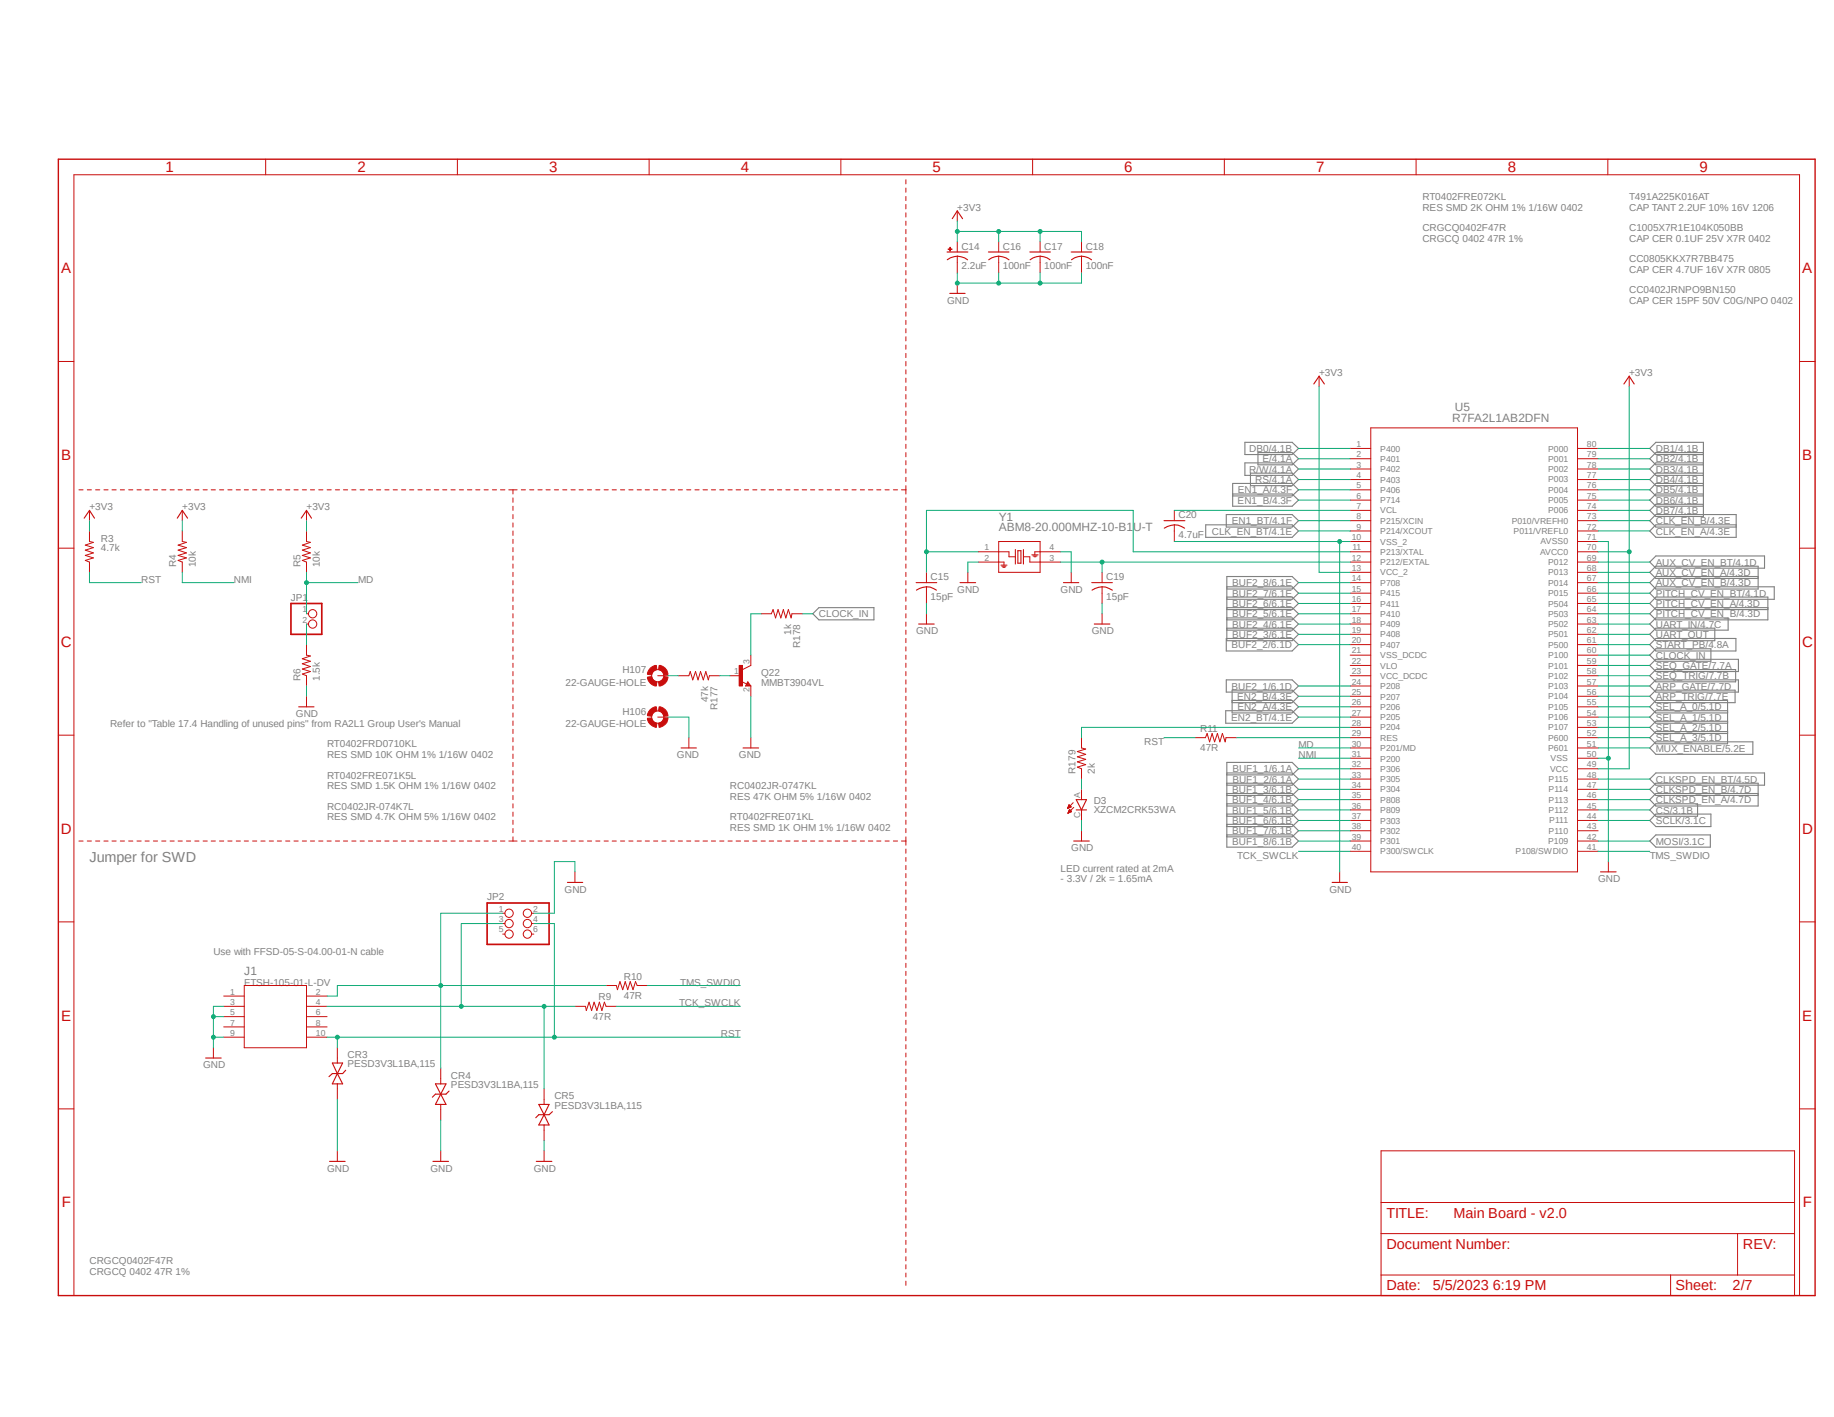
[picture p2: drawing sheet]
<svg xmlns="http://www.w3.org/2000/svg" width="279mm" height="216mm" viewBox="0 0 279 216" stroke-linecap="round" stroke-linejoin="round" font-family="sans-serif">
<path d="M8.6 24l268.2 173.8M276.8 24l-268.2 173.8" fill="none" stroke="#fff" stroke-width=".15"/>
<g fill="none" stroke="#808080" stroke-width=".17">
<path d="M183.7 80h13.1l1 .9-1 1h-13.1zM186.8 78.4h10l1 .9-1 1h-10zM187.8 75.3h9l1 .9-1 .9h-9v-3.4h9l1 .9-1 1h-9M189.7 70.5h7.1l1 1-1 .9h-7.1zM189.7 67.4h7.1l1 .9-1 1h-7.1zM190.5 72.1h6.3l1 1-1 .9h-6.3zM191.6 69h5.2l1 .9-1 .9h-5.2zM259.5 69.3h-7.2l-1-1 1-.9h7.2v11.3h-7.2l-1-.9 1-1h7.2M259.5 75.3h-7.2l-1 .9 1 .9h7.2M259.5 73.7h-7.2l-1 .9 1 1h7.2M259.5 70.5h-7.2l-1 1 1 .9h7.2M259.5 72.1h-7.2l-1 1 1 .9h7.2"/>
<path d="M259.5 69h-7.2l-1 .9 1 .9h7.2M264.5 80h-12.2l-1 .9 1 1h12.2v-3.5h-12.2l-1 .9 1 1h12.2M123.8 93.5l1-.9h8.3v1.8h-8.3zM186.8 97.3h10l1 .9-1 1h-10zM186.9 89.7h9.9l1-.9-1-1h-9.9v9.8h9.9l1-1-1-.9h-9.9M186.9 94.1h9.9l1 1-1 .9h-9.9M186.9 92.6h9.9l1 .9-1 .9h-9.9M186.9 89.4h9.9l1 1-1 .9h-9.9M186.9 91h9.9l1 .9-1 1h-9.9M251.3 95.1l1-1h11v1.9h-11zM251.3 96.6l1-.9h8.9v1.9h-8.9zM251.3 98.2l1-.9h12.2v1.9h-12.2z"/>
<path d="M251.3 85.6l1-.9h16.5v1.9h-16.5zM252.3 98.8h8.3v2h-8.3l-1-1zM252.3 89.4h18v1.9h-18l-1-.9zM267.8 87.8h-15.5l-1 1 1 .9h15.5v-3.4h-15.5l-1 .9 1 .9h15.5M269.3 92.6h-17l-1 .9 1 .9h17v-3.4h-17l-1 .9 1 1h17M186.7 108.3h10.1l1 1-1 .9h-10.1zM186.8 103.6h10l1 .9-1 1h-10zM186.9 117.8h9.9l1 .9-1 .9h-9.9M186.9 118.1h9.9l1-1-1-.9h-9.9v12.9h9.9l1-1-1-.9h-9.9M186.9 119.3h9.9l1 1-1 .9h-9.9M187.7 106.7h9.1l1 1-1 .9h-9.1v-3.4h9.1l1 .9-1 1h-9.1M251.3 118.7l1-.9h16.5v1.8h-16.5z"/>
<path d="M251.3 104.5l1-.9h12.5v1.9h-12.5zM251.3 106.1l1-.9h12v1.9h-12zM251.3 101.4l1-.9h12.5v1.8h-12.5zM251.3 103l1-1h12.1v1.9h-12.1zM251.3 114l1-1h14.7v1.9h-14.7zM263.2 108.6h-10.9l-1-.9 1-1h10.9v6.6h-10.9l-1-.9 1-.9h10.9M263.2 109.9h-10.9l-1 .9 1 1h10.9M263.2 108.3h-10.9l-1 1 1 .9h10.9M186.9 120.9h9.9l1 .9-1 1h-9.9M186.9 122.5h9.9l1 .9-1 1h-9.9M186.9 124h9.9l1 1-1 .9h-9.9M186.9 125.6h9.9l1 1-1 .9h-9.9"/>
<path d="M251.3 123.4l1-.9h6.3v1.9h-6.3zM251.3 128.1l1-.9h8.3v1.9h-8.3zM252.3 124h8.3v1.9h-8.3l-1-.9zM267.8 120.9h-15.5l-1 .9 1 1h15.5v-3.5h-15.5l-1 1 1 .9h15.5"/>
</g>
<g fill="none" stroke="#c90d0c" stroke-width=".15">
<path d="M138 27.4v.6M138 28.7v.6M138 29.9v.7M138 31.2v.6M138 32.4v.7M138 33.7v.6M138 35v.6M138 36.2v.6M138 37.5v.6M138 38.7v.7M145.8 39v1M152.1 36.8v1.6"/>
<path d="M152.1 39v2.6M158.5 36.8v1.6M158.5 39v2.6M164.8 36.8v1.6M164.8 39v2.6M138 40v.6M138 41.2v.7M138 42.5v.6M138 43.8v.6M138 45v.7M138 46.3v.6M138 47.5v.7"/>
<path d="M138 48.8v.6M138 50.1v.6M138 51.3v.6M138 52.6v.6M138 53.8v.7M138 55.1v.7M138 56.3v.7M138 57.6v.7M138 58.9v.6M145.8 43.1v1.6M12 74.6h.7M13.3 74.6h.6"/>
<path d="M14.6 74.6h.6M15.8 74.6h.7M17.1 74.6h.6M18.3 74.6h.7M19.6 74.6h.6M20.9 74.6h.6M22.1 74.6h.6M23.4 74.6h.6M24.6 74.6h.7M25.9 74.6h.6M27.1 74.6h.7M28.4 74.6h.6"/>
<path d="M29.7 74.6h.6M30.9 74.6h.7M32.2 74.6h.6M33.4 74.6h.7M34.7 74.6h.6M36 74.6h.6M37.2 74.6h.6M38.5 74.6h.6M39.8 74.6h.6M41 74.6h.7M42.2 74.6h.7M43.5 74.6h.7"/>
<path d="M44.8 74.6h.6M46.1 74.6h.6M47.3 74.6h.6M48.6 74.6h.6M49.8 74.6h.7M51.1 74.6h.6M52.3 74.6h.7M53.6 74.6h.6M54.9 74.6h.6M56.1 74.6h.7M57.4 74.6h.6M58.6 74.6h.7"/>
<path d="M59.9 74.6h.6M61.2 74.6h.6M62.4 74.6h.6M63.7 74.6h.6M64.9 74.6h.7M66.2 74.6h.6M67.4 74.6h.7M68.7 74.6h.6M70 74.6h.6M71.2 74.6h.7M72.5 74.6h.6M73.7 74.6h.7"/>
<path d="M75 74.6h.6M76.2 74.6h.7M77.5 74.6h1.3M78.1 74.6v.7M78.1 75.9v.6M78.1 77.1v.7M78.1 78.4v.6M78.1 79.7v.6M79.4 74.6h.7M80.7 74.6h.6M82 74.6h.6M83.2 74.6h.6"/>
<path d="M84.5 74.6h.6M85.7 74.6h.7M87 74.6h.6M88.2 74.6h.7M89.5 74.6h.6M90.8 74.6h.6M92 74.6h.7M93.3 74.6h.6M94.5 74.6h.7M95.8 74.6h.6M97.1 74.6h.6M98.3 74.6h.6"/>
<path d="M99.6 74.6h.6M100.8 74.6h.7M102.1 74.6h.6M103.3 74.6h.7M104.6 74.6h.6M105.9 74.6h.6M107.1 74.6h.7M108.4 74.6h.6M109.6 74.6h.7M110.9 74.6h.6M112.1 74.6h.7M113.4 74.6h.6"/>
<path d="M114.7 74.6h.6M116 74.6h.6M117.2 74.6h.7M118.4 74.6h.7M119.7 74.6h.7M121 74.6h.6M122.2 74.6h.7M123.5 74.6h.6M124.8 74.6h.6M126 74.6h.7M127.3 74.6h.6M128.5 74.6h.7"/>
<path d="M129.8 74.6h.6M131.1 74.6h.6M132.3 74.6h.7M133.6 74.6h.6M134.8 74.6h.7M136.1 74.6h.6M137.3 74.6h.7M138 60.1v.7M138 61.4v.6M138 62.7v.6M138 63.9v.7M138 65.2v.6"/>
<path d="M138 66.4v.7M138 67.7v.6M138 69v.6M138 70.2v.6M138 71.5v.6M138 72.7v.7M138 74v1.3M138 75.9v.6M138 77.1v.7M138 78.4v.6M138 79.7v.6M178.9 77.8v1.5"/>
<path d="M178.9 80v2.5M13.6 80.9v1.6l.6 .1-1.2 .5 1.2 .3-1.2 .4 1.2 .4-1.2 .4 1.2 .4-1.2 .4 .6 .2v1.6M27.8 80.9v1.6l.6 .1-1.3 .5 1.3 .3-1.3 .4 1.3 .4-1.3 .4 1.3 .4-1.3 .4 .7 .2v1.6M78.1 80.9v.7M78.1 82.2v.6M78.1 83.4v.7M78.1 84.7v.6M78.1 85.9v.7M78.1 87.2v.6M78.1 88.5v.6M78.1 89.7v.7M78.1 91v.6"/>
<path d="M78.1 92.2v.7M78.1 93.5v.6M78.1 94.8v.6M78.1 96v.6M78.1 97.3v.6M78.1 98.6v.6M78.1 99.8v.7M138 80.9v.7M138 82.2v.6M138 83.4v.7M138 84.7v.6M138 85.9v.7"/>
<path d="M138 87.2v.6M138 88.5v.6M138 89.7v.7M138 91v.6M138 92.2v.7M138 93.5v.6M138 94.8v.6M138 96v.6M138 97.3v.6M138 98.6v.6M138 99.8v.7M141.1 87.2v1.6"/>
<path d="M141.1 89.4v2.5M141.1 93.5v1.6M147.4 87.2v1.6M149 84.1h4.7v.7h1M149 85.6h4v.5M152.1 82.5h6.4v4.7h-6.4zM152.5 86.1h.9M152.6 86.3h.6M152.8 86.4h.3M155.9 84.8h1v.8h4.7M157.2 84.5h1M157.4 84.7h.6"/>
<path d="M157.5 84.8h.3M161.6 84.1h-4v.4M163.2 87.2v1.6M167.9 87.2v1.6M167.9 89.4v2.5M167.9 93.5v1.6M78.1 101v.7M78.1 102.3v.7M78.1 103.6v.6M78.1 104.8v.7M78.1 106.1v.6M78.1 107.4v.6"/>
<path d="M78.1 108.6v.7M78.1 109.9v.6M78.1 111.1v.7M78.1 112.4v.6M78.1 113.7v.6M78.1 114.9v.7M78.1 116.2v.6M78.1 117.4v.7M78.1 118.7v.6M78.1 119.9v.7M138 101v.7M138 102.3v.7"/>
<path d="M138 103.6v.6M138 104.8v.7M138 106.1v.6M138 107.4v.6M138 108.6v.7M138 109.9v.6M138 111.1v.7M138 112.4v.6M138 113.7v.6M138 114.9v.7M138 116.2v.6M138 117.4v.7"/>
<path d="M138 118.7v.6M138 119.9v.7M12 128.1h.7M13.3 128.1h.6M14.6 128.1h.6M15.8 128.1h.7M17.1 128.1h.6M18.3 128.1h.7M19.6 128.1h.6M20.9 128.1h.6M22.1 128.1h.6M23.4 128.1h.6"/>
<path d="M24.6 128.1h.7M25.9 128.1h.6M27.1 128.1h.7M28.4 128.1h.6M29.7 128.1h.6M30.9 128.1h.7M32.2 128.1h.6M33.4 128.1h.7M34.7 128.1h.6M36 128.1h.6M37.2 128.1h.6M38.5 128.1h.6"/>
<path d="M39.8 128.1h.6M41 128.1h.7M42.2 128.1h.7M43.5 128.1h.7M44.8 128.1h.6M46.1 128.1h.6M47.3 128.1h.6M48.6 128.1h.6M49.8 128.1h.7M51.1 128.1h.6M52.3 128.1h.7M53.6 128.1h.6"/>
<path d="M54.9 128.1h.6M56.1 128.1h.7M57.4 128.1h.6M58.6 128.1h.7M59.9 128.1h.6M61.2 128.1h.6M62.4 128.1h.6M63.7 128.1h.6M64.9 128.1h.7M66.2 128.1h.6M67.4 128.1h.7M68.7 128.1h.6"/>
<path d="M70 128.1h.6M71.2 128.1h.7M72.5 128.1h.6M73.7 128.1h.7M75 128.1h.6M76.2 128.1h.7M77.5 128.1h1.3M78.1 121.2v.6M78.1 122.5v.6M78.1 123.7v.7M78.1 125v.6M78.1 126.2v.7"/>
<path d="M78.1 127.5v.6M79.4 128.1h.7M80.7 128.1h.6M82 128.1h.6M83.2 128.1h.6M84.5 128.1h.6M85.7 128.1h.7M87 128.1h.6M88.2 128.1h.7M89.5 128.1h.6M90.8 128.1h.6M92 128.1h.7"/>
<path d="M93.3 128.1h.6M94.5 128.1h.7M95.8 128.1h.6M97.1 128.1h.6M98.3 128.1h.6M99.6 128.1h.6M100.8 128.1h.7M102.1 128.1h.6M103.3 128.1h.7M104.6 128.1h.6M105.9 128.1h.6M107.1 128.1h.7"/>
<path d="M108.4 128.1h.6M109.6 128.1h.7M110.9 128.1h.6M112.1 128.1h.7M113.4 128.1h.6M114.7 128.1h.6M116 128.1h.6M117.2 128.1h.7M118.4 128.1h.7M119.7 128.1h.7M121 128.1h.6M122.2 128.1h.7"/>
<path d="M123.5 128.1h.6M124.8 128.1h.6M126 128.1h.7M127.3 128.1h.6M128.5 128.1h.7M129.8 128.1h.6M131.1 128.1h.6M132.3 128.1h.7M133.6 128.1h.6M134.8 128.1h.7M136.1 128.1h.6M137.3 128.1h.7"/>
<path d="M138 121.2v.6M138 122.5v.6M138 123.7v.7M138 125v.6M138 126.2v.7M138 127.5v1.3M138 129.4v.6M138 130.6v.6M138 131.9v.6M138 133.1v.6M138 134.4v.6M138 135.6v.6"/>
<path d="M138 136.8v.7M138 138.1v.6M138 139.3v.7M204.1 132.8v1.7M245 131.3v1.5M32.5 159.6v1.6M34.1 151.8h3.1M34.1 153.3h3.1M34.1 154.9h3.1M34.1 156.5h3.1M34.1 158h3.1M37.2 150.2h9.5v9.4h-9.5z"/>
<path d="M46.7 151.8h3.1M46.7 153.3h3.1M46.7 154.9h3.1M46.7 156.5h3.1M46.7 158h3.1M51.4 159.6v2.4M87.6 153.3h1.6l.1 .7 .4-1.3 .4 1.3 .4-1.3 .4 1.3 .4-1.3 .4 1.3 .4-1.3 .2 .6h1.6M92.3 150.2h1.6l.2 .6 .3-1.2 .5 1.2 .3-1.2 .4 1.2 .4-1.2 .4 1.2 .4-1.2 .3 .6h1.5M138 140.5v.7M138 141.8v.6M138 143v.7M138 144.3v.6"/>
<path d="M138 145.5v.6M138 146.8v.6M138 148v.6M138 149.3v.6M138 150.5v.6M138 151.7v.7M138 153v.6M138 154.2v.7M138 155.4v.7M138 156.7v.6M138 157.9v.7M138 159.2v.6"/>
<path d="M51.4 165.1v2.4M51.4 175.3v1.7M67.1 162.8v2.3M67.1 168.3v2.3M67.1 175.3v1.7M82.9 165.9v2.4M82.9 171.4v2.4M82.9 175.3v1.7M138 160.4v.6M138 161.7v.6M138 162.9v.6M138 164.2v.6"/>
<path d="M138 165.4v.6M138 166.6v.7M138 167.9v.6M138 169.1v.7M138 170.3v.7M138 171.6v.6M138 172.8v.7M138 174.1v.6M138 175.3v.6M138 176.6v.6M138 177.8v.6M138 179.1v.6"/>
<path d="M138 180.3v.6M138 181.5v.7M138 182.8v.6M138 184v.7M138 185.3v.6M138 186.5v.6M138 187.7v.7M138 189v.6M138 190.2v.6M138 191.5v.6M138 192.7v.6M138 194v.6"/>
<path d="M138 195.2v.6"/>
</g>
<g fill="none" stroke="#c90d0c" stroke-width=".17">
<path d="M144.3 38.4h3.1M144.3 39.6a2.44 2.44 0 0 1 3.1 0M150.6 38.4h3.1M150.6 39.6a2.44 2.44 0 0 1 3.1 0M156.9 38.4h3.1M156.9 39.6a2.39 2.39 0 0 1 3.1 0M163.2 38.4h3.1M163.2 39.6a2.39 2.39 0 0 1 3.1 0M144.7 44.7h2.3M177.3 79.3h3.2M139.6 88.8h3.1M139.6 89.9a2.54 2.54 0 0 1 3.1 0"/>
<path d="M140 95.1h2.3M146.3 88.8h2.3M154.7 83.7v2.2M155.1 83.9h.4v1.9h-.4zM155.9 83.7v2.2M162 88.8h2.3M166.3 88.8h3.2M166.4 89.9a2.6 2.6 0 0 1 3.1 0M166.7 95.1h2.4M177.4 80.5a2.6 2.6 0 0 1 3.1 0M202.9 134.5h2.4M243.8 132.8h2.4"/>
<path d="M31.3 161.2h2.4M50.2 177h2.4M50.6 162h1.6l-.8 1.6zM51.4 163.6l.8 1.5h-1.6zM52.7 163.1l-.5 .5h-1.6l-.5 .4M66 177h2.3M66.3 165.1l1.6 3.2h-1.6l1.6-3.2zM68.4 166.2l-.5 .5h-1.6l-.4 .5M81.7 177h2.4M82.1 168.3h1.6l-.8 1.5zM82.9 169.8l.8 1.6h-1.6zM84.2 169.4l-.5 .4h-1.6l-.5 .5"/>
</g>
<path d="M144.4 37.9h.6v.1h-.6z" fill-rule="evenodd" fill="#c90d0c"/>
<path d="M144.4 37.9h.6v.1h-.6z" fill="none" stroke="#c90d0c" stroke-width=".15"/>
<path d="M144.7 37.7h.1v.6h-.1z" fill-rule="evenodd" fill="#c90d0c"/>
<g fill="none" stroke="#c90d0c" stroke-width=".15">
<path d="M40.5 24.3v2.3M69.7 24.3v2.3M98.9 24.3v2.3M128.1 24.3v2.3M144.7 37.7h.1v.6h-.1zM145.8 32.1v1.6M145.8 36.8v1.6M157.3 24.3v2.3M186.5 24.3v2.3M215.7 24.3v2.3M244.9 24.3v2.3M8.9 55.1h2.4"/>
<path d="M145.8 40v1.6M201 57.3v1.6M248.2 57.3v1.6M274.2 55.1h2.3M13.6 77.8v1.5M27.8 77.8v1.5M46.7 77.8v1.5M205.7 68.3h3.1M205.7 69.9h3.1M205.7 71.5h3.1M205.7 73.1h3.1M205.7 74.6h3.1"/>
<path d="M205.7 76.2h3.1M205.7 77.8h3.1M205.7 79.3h3.1M208.8 65.2h31.5v67.6h-31.5zM240.3 68.3h3.2M240.3 69.9h3.2M240.3 71.5h3.2M240.3 73.1h3.2M240.3 74.6h3.2M240.3 76.2h3.2M240.3 77.8h3.2M240.3 79.3h3.2"/>
<path d="M8.9 83.5h2.4M46.7 98.2v1.6l.6 .1-1.2 .5 1.2 .4-1.2 .3 1.2 .5-1.2 .3 1.2 .4-1.2 .4 .6 .3v1.5M46.7 80.9v1.6l.6 .1-1.2 .5 1.2 .3-1.2 .4 1.2 .4-1.2 .4 1.2 .4-1.2 .4 .6 .2v1.6M46.7 93.5h.3M46.7 95.1h.3M205.7 93.5h3.1M205.7 95.1h3.1M205.7 80.9h3.1M205.7 82.5h3.1M205.7 84.1h3.1M205.7 85.6h3.1M205.7 87.2h3.1"/>
<path d="M205.7 88.8h3.1M205.7 90.4h3.1M205.7 91.9h3.1M205.7 96.6h3.1M205.7 98.2h3.1M205.7 99.8h3.1M240.3 93.5h3.2M240.3 95.1h3.2M240.3 80.9h3.2M240.3 82.5h3.2M240.3 84.1h3.2M240.3 85.6h3.2"/>
<path d="M240.3 87.2h3.2M240.3 88.8h3.2M240.3 90.4h3.2M240.3 91.9h3.2M240.3 96.6h3.2M240.3 98.2h3.2M240.3 99.8h3.2M274.2 83.5h2.3M8.9 112h2.4M46.7 106.1v1.6M113 103.8l.7 .4M113.9 103.9l.5 .6h-.8z"/>
<path d="M114.4 101.4l-1.3 .6M182.1 112.4h1.5l.3-.6 .4 1.2 .4-1.2 .3 1.2 .5-1.2 .3 1.2 .4-1.2 .4 1.2 .2-.6h1.6M205.7 112.4h3.1M205.7 101.4h3.1M205.7 103h3.1M205.7 104.5h3.1M205.7 106.1h3.1M205.7 107.7h3.1M205.7 109.3h3.1M205.7 110.8h3.1M205.7 114h3.1M205.7 115.5h3.1"/>
<path d="M205.7 117.1h3.1M205.7 118.7h3.1M240.3 112.4h3.2M240.3 101.4h3.2M240.3 103h3.2M240.3 104.5h3.2M240.3 106.1h3.2M240.3 107.7h3.2M240.3 109.3h3.2M240.3 110.8h3.2M240.3 114h3.2M240.3 115.5h3.2"/>
<path d="M240.3 117.1h3.2M240.3 118.7h3.2M274.2 112h2.3M205.7 120.3h3.1M205.7 121.8h3.1M205.7 123.4h3.1M205.7 125h3.1M205.7 126.6h3.1M205.7 128.1h3.1M205.7 129.7h3.1M240.3 120.3h3.2M240.3 121.8h3.2"/>
<path d="M240.3 123.4h3.2M240.3 125h3.2M240.3 126.6h3.2M240.3 128.1h3.2M240.3 129.7h3.2M8.9 140.5h2.4M274.2 140.5h2.3M8.9 169h2.4M210.4 175.3h63v22.1h-63zM274.2 169h2.3M11.3 197.4v-170.8h262.9v170.8M210.4 188h63"/>
<path d="M210.4 194.3h63M210.4 183.2h63M254.5 194.3v3.1M264.7 188v6.3"/>
<circle cx="47.6" cy="95.1" r=".63"/>
<circle cx="47.6" cy="93.5" r=".63"/>
</g>
<path d="M145.1 33.3l.7-1.2 .8 1.2M200.2 58.5l.8-1.2 .8 1.2M247.4 58.5l.8-1.2 .8 1.2M12.8 79l.8-1.2 .8 1.2M27 79l.8-1.2 .8 1.2M45.9 79l.8-1.2 .8 1.2M45.5 107.7h2.3M113.9 104.2l.1 .2h-.3l.2-.3 .3 .3h-.5" fill="none" stroke="#c90d0c" stroke-width=".17"/>
<path d="M8.9 24.3h267.6v173.1h-267.6z" fill="none" stroke="#c90d0c" stroke-width=".21"/>
<path d="M44.3 91.9h4.7v4.7h-4.7z" fill="none" stroke="#c90d0c" stroke-width=".25"/>
<path d="M112.6 101.4h.5v3.1h-.5z" fill-rule="evenodd" fill="#c90d0c"/>
<path d="M114.4 99.8v1.6M111.2 103h1.6M112.6 101.4h.5v3.1h-.5zM114.4 104.5v1.6" fill="none" stroke="#c90d0c" stroke-width=".15"/>
<path d="M99.1 108.1l.3-.2 .6-.2 .1 .6a.97 .97 0 0 0-.8 .8h-.7l.2-.6z" fill-rule="evenodd" fill="#c90d0c"/>
<path d="M99.1 108.1l.3-.2 .6-.2 .1 .6a.97 .97 0 0 0-.8 .8h-.7l.2-.6z" fill="none" stroke="#c90d0c" stroke-width=".15"/>
<path d="M100.4 107.7a1.46 1.46 0 0 1 1.4 1.4h-.7a.97 .97 0 0 0-.8-.8z" fill-rule="evenodd" fill="#c90d0c"/>
<path d="M100.4 107.7a1.46 1.46 0 0 1 1.4 1.4h-.7a.97 .97 0 0 0-.8-.8z" fill="none" stroke="#c90d0c" stroke-width=".15"/>
<path d="M100.3 110.2a.88 .88 0 0 0 .8-.8h.7a1.55 1.55 0 0 1-1.4 1.4z" fill-rule="evenodd" fill="#c90d0c"/>
<path d="M100.3 110.2a.88 .88 0 0 0 .8-.8h.7a1.55 1.55 0 0 1-1.4 1.4z" fill="none" stroke="#c90d0c" stroke-width=".15"/>
<path d="M98.6 109.4h.7a.88 .88 0 0 0 .8 .8l-.1 .6a1.55 1.55 0 0 1-1.4-1.4z" fill-rule="evenodd" fill="#c90d0c"/>
<g fill="none" stroke="#c90d0c" stroke-width=".15">
<path d="M98.6 109.4h.7a.88 .88 0 0 0 .8 .8l-.1 .6a1.55 1.55 0 0 1-1.4-1.4zM100.2 109.3h1.6M104.9 112.4v1.6"/>
<circle cx="100.2" cy="109.3" r=".93"/>
</g>
<path d="M103.8 114h2.3" fill="none" stroke="#c90d0c" stroke-width=".17"/>
<path d="M99.1 101.8l.3-.2 .6-.2 .1 .6a.88 .88 0 0 0-.8 .8l-.7-.1 .2-.5z" fill-rule="evenodd" fill="#c90d0c"/>
<path d="M99.1 101.8l.3-.2 .6-.2 .1 .6a.88 .88 0 0 0-.8 .8l-.7-.1 .2-.5z" fill="none" stroke="#c90d0c" stroke-width=".15"/>
<path d="M100.4 101.4a1.46 1.46 0 0 1 1.4 1.3l-.7 .1a.88 .88 0 0 0-.8-.8z" fill-rule="evenodd" fill="#c90d0c"/>
<path d="M100.4 101.4a1.46 1.46 0 0 1 1.4 1.3l-.7 .1a.88 .88 0 0 0-.8-.8z" fill="none" stroke="#c90d0c" stroke-width=".15"/>
<path d="M100.3 103.9a.88 .88 0 0 0 .8-.8l.7 .1a1.46 1.46 0 0 1-1.4 1.3z" fill-rule="evenodd" fill="#c90d0c"/>
<path d="M100.3 103.9a.88 .88 0 0 0 .8-.8l.7 .1a1.46 1.46 0 0 1-1.4 1.3z" fill="none" stroke="#c90d0c" stroke-width=".15"/>
<path d="M98.6 103.2l.7-.1a.88 .88 0 0 0 .8 .8l-.1 .6a1.46 1.46 0 0 1-1.4-1.3z" fill-rule="evenodd" fill="#c90d0c"/>
<g fill="none" stroke="#c90d0c" stroke-width=".15">
<path d="M116 93.5h1.5l.3-.6 .4 1.2 .3-1.2 .5 1.2 .3-1.2 .4 1.2 .4-1.2 .4 1.2 .1-.6h1.7M98.6 103.2l.7-.1a.88 .88 0 0 0 .8 .8l-.1 .6a1.46 1.46 0 0 1-1.4-1.3zM100.2 103h1.6M103.3 103h1.6l.3-.7 .3 1.3 .5-1.3 .3 1.3 .4-1.3 .4 1.3 .4-1.3 .4 1.3 .2-.6h1.5M114.4 112.4v1.6M164.8 112.4v1.6l.6 .1-1.3 .4 1.3 .4-1.3 .4 1.3 .4-1.3 .4 1.3 .4-1.3 .4 .7 .2v1.6M76.6 139.1h.3M81 139.1h.3M87.6 132.8v1.7M162.6 123.1l.1 .1M162.6 123.1h.2M162.7 123.1h.2"/>
<path d="M162.7 123h.3M162.7 123h.4M162.7 122.9h.5M162.7 123.9h.1M162.7 123.8h.2M162.8 122.9h.3M162.8 123.8h.1M162.8 123.7h.3M162.8 123.7h.4M162.8 122.8h.2M162.8 122.7h.2M162.8 122.7h.1"/>
<path d="M162.8 123.6h.4M162.9 122.6l-.3 .6M162.9 122.6l.3 .3-.6 .3M162.9 122.6v.1M162.9 123.5h.3M162.9 123.5h.2M162.9 123.4h.2M162.9 123.4h.1M163.2 123.7l-.3-.3-.2 .5M163.2 123.7l-.5 .2M163.5 122.3l-.9 .9M163.6 123l-.9 .9"/>
<path d="M164.8 120.3v1.5M164.8 123.4v1.6M164.8 126.6v1.5M76.6 140.7h.3M76.6 142.3h.3M81 140.7h.3M81 142.3h.3"/>
<circle cx="100.2" cy="103" r=".93"/>
<circle cx="77.6" cy="139.2" r=".63"/>
<circle cx="80.4" cy="139.2" r=".63"/>
<circle cx="77.6" cy="140.7" r=".63"/>
<circle cx="77.6" cy="142.3" r=".63"/>
<circle cx="80.4" cy="140.7" r=".63"/>
<circle cx="80.4" cy="142.3" r=".63"/>
</g>
<path d="M113.2 114h2.4M86.4 134.5h2.4M163.6 128.1h2.3M164 121.8h1.5l-.7 1.6zM164 123.4h1.5" fill="none" stroke="#c90d0c" stroke-width=".17"/>
<path d="M74.2 137.6h9.5v6.3h-9.5z" fill="none" stroke="#c90d0c" stroke-width=".25"/>
<path d="M32.5 154.9v4.7M32.5 158h1.6M51.4 167.5v7.8M67.1 170.6v4.7M82.9 173.8v1.5" fill="none" stroke="#0dab76" stroke-width=".15"/>
<circle cx="32.5" cy="158" r=".3" fill="#0dab76"/>
<g fill="none" stroke="#0dab76" stroke-width=".15">
<path d="M32.5 153.3v1.6h1.6"/>
<circle cx="32.5" cy="158" r=".3"/>
</g>
<circle cx="32.5" cy="154.9" r=".3" fill="#0dab76"/>
<g fill="none" stroke="#0dab76" stroke-width=".15">
<path d="M141.1 91.9v1.6M149 85.6h-1.6v1.6M161.6 84.1h1.6v3.1M167.9 91.9v1.6M243.5 82.5h1.5v48.8M243.5 115.5h1.5M32.5 153.3h1.6"/>
<circle cx="32.5" cy="154.9" r=".3"/>
</g>
<circle cx="245" cy="115.5" r=".3" fill="#0dab76"/>
<g fill="none" stroke="#0dab76" stroke-width=".15">
<path d="M178.9 82.5h26.8M204.1 82.5v50.3"/>
<circle cx="245" cy="115.5" r=".3"/>
</g>
<circle cx="204.1" cy="82.5" r=".3" fill="#0dab76"/>
<g fill="none" stroke="#0dab76" stroke-width=".15">
<path d="M158.5 41.6v1.5M164.8 41.6v1.5h-19"/>
<circle cx="204.1" cy="82.5" r=".3"/>
</g>
<circle cx="158.5" cy="43.1" r=".3" fill="#0dab76"/>
<g fill="none" stroke="#0dab76" stroke-width=".15">
<path d="M152.1 41.6v1.5"/>
<circle cx="158.5" cy="43.1" r=".3"/>
</g>
<circle cx="152.1" cy="43.1" r=".3" fill="#0dab76"/>
<g fill="none" stroke="#0dab76" stroke-width=".15">
<path d="M145.8 41.6v1.5"/>
<circle cx="152.1" cy="43.1" r=".3"/>
</g>
<circle cx="145.8" cy="43.1" r=".3" fill="#0dab76"/>
<g fill="none" stroke="#0dab76" stroke-width=".15">
<path d="M46.7 104.5v1.6M101.8 109.3h3.1v3.1M114.4 106.1v6.3M87.6 132.8v-1.5h-3.1v7.8h-3.2M164.8 125v1.6M197.8 129.7h7.9M243.5 129.7h7.8M49.8 158h63M51.4 158v1.6M93.9 153.3h18.9M98.6 150.2h14.2"/>
<circle cx="145.8" cy="43.1" r=".3"/>
</g>
<circle cx="51.4" cy="158" r=".3" fill="#0dab76"/>
<g fill="none" stroke="#0dab76" stroke-width=".15">
<path d="M81.3 140.7h3.2v17.3"/>
<circle cx="51.4" cy="158" r=".3"/>
</g>
<circle cx="84.5" cy="158" r=".3" fill="#0dab76"/>
<g fill="none" stroke="#0dab76" stroke-width=".15">
<path d="M201 58.9v28.3h4.7M248.2 58.9v58.2M13.6 87.2v1.6h7.9M243.5 84.1h4.7M177.3 112.4h4.8"/>
<circle cx="84.5" cy="158" r=".3"/>
</g>
<circle cx="248.2" cy="84.1" r=".3" fill="#0dab76"/>
<g fill="none" stroke="#0dab76" stroke-width=".15">
<path d="M145.8 35.3h19v1.5M158.5 35.3v1.5M243.5 117.1h4.7"/>
<circle cx="248.2" cy="84.1" r=".3"/>
</g>
<circle cx="158.5" cy="35.3" r=".3" fill="#0dab76"/>
<g fill="none" stroke="#0dab76" stroke-width=".15">
<path d="M152.1 35.3v1.5"/>
<circle cx="158.5" cy="35.3" r=".3"/>
</g>
<circle cx="152.1" cy="35.3" r=".3" fill="#0dab76"/>
<g fill="none" stroke="#0dab76" stroke-width=".15">
<path d="M145.8 33.7v3.1"/>
<circle cx="152.1" cy="35.3" r=".3"/>
</g>
<circle cx="145.8" cy="35.3" r=".3" fill="#0dab76"/>
<g fill="none" stroke="#0dab76" stroke-width=".15">
<path d="M13.6 79.3v1.6M27.8 79.3v1.6M46.7 79.3v1.6M67.1 150.2v12.6M92.3 150.2h-40.9v1.6h-1.6"/>
<circle cx="145.8" cy="35.3" r=".3"/>
</g>
<circle cx="67.1" cy="150.2" r=".3" fill="#0dab76"/>
<g fill="none" stroke="#0dab76" stroke-width=".15">
<path d="M76.6 139.1h-9.5v11.1M49.8 153.3h37.8M82.9 153.3v12.6"/>
<circle cx="67.1" cy="150.2" r=".3"/>
</g>
<circle cx="82.9" cy="153.3" r=".3" fill="#0dab76"/>
<g fill="none" stroke="#0dab76" stroke-width=".15">
<path d="M76.6 140.7h-6.3v12.6"/>
<circle cx="82.9" cy="153.3" r=".3"/>
</g>
<circle cx="70.3" cy="153.3" r=".3" fill="#0dab76"/>
<g fill="none" stroke="#0dab76" stroke-width=".15">
<path d="M178.9 77.8h26.8M141.1 84.1h7.9M197.8 88.8h7.9M205.7 84.1h-33.1v-6.3h-31.5v9.4M197.8 118.7h7.9M197.8 120.3h7.9M197.8 121.8h7.9M197.8 123.4h7.9M197.8 125h7.9M197.8 126.6h7.9M197.8 128.1h7.9"/>
<circle cx="70.3" cy="153.3" r=".3"/>
</g>
<circle cx="141.1" cy="84.1" r=".3" fill="#0dab76"/>
<g fill="none" stroke="#0dab76" stroke-width=".15">
<path d="M46.7 87.2v1.6h7.8M243.5 125h7.8M243.5 128.1h7.8"/>
<circle cx="141.1" cy="84.1" r=".3"/>
</g>
<circle cx="46.7" cy="88.8" r=".3" fill="#0dab76"/>
<g fill="none" stroke="#0dab76" stroke-width=".15">
<path d="M46.7 88.8v4.7M161.6 85.6h6.3v1.6M197.8 114h7.9"/>
<circle cx="46.7" cy="88.8" r=".3"/>
</g>
<circle cx="167.9" cy="85.6" r=".3" fill="#0dab76"/>
<g fill="none" stroke="#0dab76" stroke-width=".15">
<path d="M197.8 79.3h7.9M197.8 76.2h7.9M197.8 74.6h7.9M197.8 71.5h7.9M197.8 73.1h7.9M197.8 69.9h7.9M197.8 68.3h7.9M243.5 79.3h7.8M243.5 76.2h7.8M243.5 74.6h7.8M243.5 71.5h7.8M243.5 73.1h7.8"/>
<path d="M243.5 69.9h7.8M243.5 68.3h7.8M243.5 77.8h7.8M27.8 87.2v1.6h7.8M46.7 95.1v3.1M116 93.5h-1.6v6.3M122.3 93.5h1.5M167.9 85.6h37.8M197.8 95.1h7.9M197.8 93.5h7.9M197.8 96.6h7.9M197.8 90.4h7.9"/>
<path d="M197.8 91.9h7.9M197.8 98.2h7.9M197.8 80.9h7.9M243.5 85.6h7.8M243.5 88.8h7.8M243.5 95.1h7.8M243.5 93.5h7.8M243.5 99.8h7.8M243.5 96.6h7.8M243.5 90.4h7.8M243.5 91.9h7.8M243.5 98.2h7.8"/>
<path d="M243.5 80.9h7.8M243.5 87.2h7.8M101.8 103h1.5M109.6 103h1.6M164.8 118.7v1.6M188.4 112.4h17.3M197.8 115.5h7.9M197.8 104.5h7.9M197.8 106.1h7.9M197.8 107.7h7.9M197.8 109.3h7.9M197.8 117.1h7.9"/>
<path d="M205.7 110.8h-40.9v1.6M243.5 112.4h7.8M243.5 103h7.8M243.5 104.5h7.8M243.5 106.1h7.8M243.5 107.7h7.8M243.5 118.7h7.8M243.5 110.8h7.8M243.5 109.3h7.8M243.5 101.4h7.8M243.5 114h7.8M243.5 123.4h7.8"/>
<path d="M243.5 121.8h7.8M243.5 120.3h7.8"/>
<circle cx="167.9" cy="85.6" r=".3"/>
</g>
<g font-size="2.3" fill="#c90d0c">
<text x="25.2" y="26.2">1</text>
<text x="54.4" y="26.2">2</text>
<text x="83.7" y="26.2">3</text>
<text x="112.9" y="26.2">4</text>
<text x="142.1" y="26.2">5</text>
<text x="171.3" y="26.2">6</text>
<text x="200.5" y="26.2">7</text>
<text x="229.7" y="26.2">8</text>
<text x="258.9" y="26.2">9</text>
<text x="9.3" y="41.7">A</text>
<text x="274.6" y="41.7">A</text>
<text x="9.3" y="70.1">B</text>
<text x="274.6" y="70.1">B</text>
<text x="9.3" y="98.6">C</text>
<text x="274.5" y="98.6">C</text>
<text x="9.3" y="127">D</text>
<text x="274.5" y="127">D</text>
<text x="9.3" y="155.5">E</text>
<text x="274.6" y="155.5">E</text>
<text x="9.4" y="184">F</text>
<text x="274.7" y="184">F</text>
</g>
<text font-size="2.2" fill="#808080" x="13.6" y="131.3">Jumper for SWD</text>
<g font-size="2.2" fill="#c90d0c">
<text x="211.2" y="185.6">TITLE:</text>
<text x="221.4" y="185.6">Main Board - v2.0</text>
<text x="211.2" y="190.3">Document Number:</text>
<text x="265.5" y="190.3">REV:</text>
<text x="211.2" y="196.6">Date:</text>
<text x="218.3" y="196.6">5/5/2023 6:19 PM</text>
<text x="255.3" y="196.6">Sheet:</text>
<text x="264" y="196.6">2/7</text>
</g>
<g font-size="1.8" fill="#808080">
<text x="221.2" y="64.3">R7FA2L1AB2DFN</text>
<text x="221.7" y="62.7">U5</text>
<text x="152.1" y="80.9">ABM8-20.000MHZ-10-B1U-T</text>
<text x="152.1" y="79.3">Y1</text>
<text x="37.2" y="148.6">J1</text>
</g>
<g font-size="1.5" fill="#808080">
<text x="145.8" y="32.1">+3V3</text>
<text x="216.7" y="30.5">RT0402FRE072KL</text>
<text x="216.7" y="32.1">RES SMD 2K OHM 1% 1/16W 0402</text>
<text x="216.7" y="35.2">CRGCQ0402F47R</text>
<text x="248.2" y="35.2">C1005X7R1E104K050BB</text>
<text x="248.2" y="30.5">T491A225K016AT</text>
<text x="248.2" y="32.1">CAP TANT 2.2UF 10% 16V 1206</text>
<text x="146.5" y="41">2.2uF</text>
<text x="146.5" y="38">C14</text>
<text x="152.8" y="41">100nF</text>
<text x="152.8" y="38">C16</text>
<text x="159.1" y="41">100nF</text>
<text x="159.1" y="38">C17</text>
<text x="165.4" y="41">100nF</text>
<text x="165.4" y="38">C18</text>
<text x="216.7" y="36.8">CRGCQ 0402 47R 1%</text>
<text x="248.2" y="39.9">CC0805KKX7R7BB475</text>
<text x="248.2" y="41.6">CAP CER 4.7UF 16V X7R 0805</text>
<text x="248.2" y="36.8">CAP CER 0.1UF 25V X7R 0402</text>
<text x="144.3" y="46.3">GND</text>
<text x="248.2" y="44.6">CC0402JRNPO9BN150</text>
<text x="248.2" y="46.3">CAP CER 15PF 50V C0G/NPO 0402</text>
<text x="201" y="57.3">+3V3</text>
<text x="248.2" y="57.3">+3V3</text>
<text x="190.3" y="68.9">DB0/4.1B</text>
<text x="192.3" y="70.4">E/4.1A</text>
<text x="252.3" y="68.9">DB1/4.1B</text>
<text x="252.3" y="70.4">DB2/4.1B</text>
<text x="13.6" y="77.8">+3V3</text>
<text x="27.8" y="77.8">+3V3</text>
<text x="46.7" y="77.8">+3V3</text>
<text x="188.6" y="76.8">EN1_B/4.3F</text>
<text x="188.6" y="75.2">EN1_A/4.3F</text>
<text x="190.3" y="72">R/W/4.1A</text>
<text x="191.2" y="73.6">RS/4.1A</text>
<text x="252.3" y="72">DB3/4.1B</text>
<text x="252.3" y="73.6">DB4/4.1B</text>
<text x="252.3" y="75.2">DB5/4.1B</text>
<text x="252.3" y="76.8">DB6/4.1B</text>
<text x="15.4" y="83.9">4.7k</text>
<text x="15.4" y="82.5">R3</text>
<text x="179.5" y="82">4.7uF</text>
<text x="179.5" y="79">C20</text>
<text x="184.6" y="81.4">CLK_EN_BT/4.1E</text>
<text x="187.7" y="79.9">EN1_BT/4.1F</text>
<text x="252.3" y="78.3">DB7/4.1B</text>
<text x="252.3" y="79.9">CLK_EN_B/4.3E</text>
<text x="252.3" y="81.4">CLK_EN_A/4.3E</text>
<text x="21.5" y="88.8">RST</text>
<text x="26.8" y="86.4" transform="rotate(-90 26.8 86.4)">R4</text>
<text x="29.8" y="86.4" transform="rotate(-90 29.8 86.4)">10k</text>
<text x="35.6" y="88.8">NMI</text>
<text x="45.8" y="86.4" transform="rotate(-90 45.8 86.4)">R5</text>
<text x="48.7" y="86.4" transform="rotate(-90 48.7 86.4)">10k</text>
<text x="54.6" y="88.8">MD</text>
<text x="141.8" y="88.4">C15</text>
<text x="168.5" y="88.4">C19</text>
<text x="187.7" y="89.3">BUF2_8/6.1E</text>
<text x="252.3" y="86.2">AUX_CV_EN_BT/4.1D</text>
<text x="252.3" y="87.8">AUX_CV_EN_A/4.3D</text>
<text x="252.3" y="89.3">AUX_CV_EN_B/4.3D</text>
<text x="44.3" y="91.5">JP1</text>
<text x="124.8" y="94.1">CLOCK_IN</text>
<text x="141.8" y="91.4">15pF</text>
<text x="145.8" y="90.4">GND</text>
<text x="161.6" y="90.4">GND</text>
<text x="168.5" y="91.4">15pF</text>
<text x="187.7" y="90.9">BUF2_7/6.1E</text>
<text x="187.7" y="92.5">BUF2_6/6.1E</text>
<text x="187.7" y="94.1">BUF2_5/6.1E</text>
<text x="187.7" y="95.6">BUF2_4/6.1E</text>
<text x="252.3" y="95.6">UART_IN/4.7C</text>
<text x="252.3" y="90.9">PITCH_CV_EN_BT/4.1D</text>
<text x="252.3" y="92.5">PITCH_CV_EN_A/4.3D</text>
<text x="252.3" y="94.1">PITCH_CV_EN_B/4.3D</text>
<text x="120.5" y="96.7" transform="rotate(-90 120.5 96.7)">1k</text>
<text x="121.9" y="98.7" transform="rotate(-90 121.9 98.7)">R178</text>
<text x="139.6" y="96.6">GND</text>
<text x="166.3" y="96.6">GND</text>
<text x="187.6" y="98.8">BUF2_2/6.1D</text>
<text x="187.7" y="97.2">BUF2_3/6.1E</text>
<text x="252.3" y="100.4">CLOCK_IN</text>
<text x="252.3" y="97.2">UART_OUT</text>
<text x="252.3" y="101.9">SEQ_GATE/7.7A</text>
<text x="252.3" y="98.8">START_PB/4.8A</text>
<text x="45.8" y="103.8" transform="rotate(-90 45.8 103.8)">R6</text>
<text x="48.7" y="103.8" transform="rotate(-90 48.7 103.8)">1.5k</text>
<text x="86.1" y="104.5">22-GAUGE-HOLE</text>
<text x="94.8" y="102.6">H107</text>
<text x="107.9" y="107" transform="rotate(-90 107.9 107)">47k</text>
<text x="116" y="104.5">MMBT3904VL</text>
<text x="116" y="103">Q22</text>
<text x="187.6" y="105.1">BUF2_1/6.1D</text>
<text x="188.5" y="106.6">EN2_B/4.3E</text>
<text x="252.3" y="103.5">SEQ_TRIG/7.7B</text>
<text x="252.3" y="105.1">ARP_GATE/7.7D</text>
<text x="252.3" y="106.6">ARP_TRIG/7.7E</text>
<text x="16.8" y="110.8">Refer to &quot;Table 17.4 Handling of unused pins&quot; from RA2L1 Group User's Manual</text>
<text x="45.1" y="109.3">GND</text>
<text x="49.8" y="113.9">RT0402FRD0710KL</text>
<text x="86.1" y="110.8">22-GAUGE-HOLE</text>
<text x="94.8" y="108.9">H106</text>
<text x="109.3" y="108.2" transform="rotate(-90 109.3 108.2)">R177</text>
<text x="174.3" y="113.5">RST</text>
<text x="182.8" y="111.5">R11</text>
<text x="187.6" y="109.8">EN2_BT/4.1E</text>
<text x="188.5" y="108.2">EN2_A/4.3E</text>
<text x="197.8" y="114">MD</text>
<text x="252.3" y="112.9">SEL_A_3/5.1D</text>
<text x="252.3" y="111.4">SEL_A_2/5.1D</text>
<text x="252.3" y="109.8">SEL_A_1/5.1D</text>
<text x="252.3" y="108.2">SEL_A_0/5.1D</text>
<text x="49.8" y="115.5">RES SMD 10K OHM 1% 1/16W 0402</text>
<text x="49.8" y="118.6">RT0402FRE071K5L</text>
<text x="103.1" y="115.5">GND</text>
<text x="112.6" y="115.5">GND</text>
<text x="163.8" y="117.9" transform="rotate(-90 163.8 117.9)">R179</text>
<text x="166.8" y="117.9" transform="rotate(-90 166.8 117.9)">2k</text>
<text x="182.8" y="114.4">47R</text>
<text x="187.7" y="119.3">BUF1_2/6.1A</text>
<text x="187.7" y="117.7">BUF1_1/6.1A</text>
<text x="197.8" y="115.5">NMI</text>
<text x="252.3" y="119.3">CLKSPD_EN_BT/4.5D</text>
<text x="252.3" y="114.5">MUX_ENABLE/5.2E</text>
<text x="49.8" y="123.4">RC0402JR-074K7L</text>
<text x="49.8" y="125">RES SMD 4.7K OHM 5% 1/16W 0402</text>
<text x="49.8" y="120.3">RES SMD 1.5K OHM 1% 1/16W 0402</text>
<text x="111.2" y="124.9">RT0402FRE071KL</text>
<text x="111.2" y="120.2">RC0402JR-0747KL</text>
<text x="111.2" y="121.8">RES 47K OHM 5% 1/16W 0402</text>
<text x="166.6" y="123.8">XZCM2CRK53WA</text>
<text x="166.6" y="122.5">D3</text>
<text x="187.7" y="120.8">BUF1_3/6.1B</text>
<text x="187.7" y="122.4">BUF1_4/6.1B</text>
<text x="187.7" y="124">BUF1_5/6.1B</text>
<text x="187.7" y="125.6">BUF1_6/6.1B</text>
<text x="252.3" y="125.6">SCLK/3.1C</text>
<text x="252.3" y="124">CS/3.1B</text>
<text x="252.3" y="122.4">CLKSPD_EN_A/4.7D</text>
<text x="252.3" y="120.8">CLKSPD_EN_B/4.7D</text>
<text x="111.2" y="126.6">RES SMD 1K OHM 1% 1/16W 0402</text>
<text x="163.2" y="129.7">GND</text>
<text x="187.7" y="127.1">BUF1_7/6.1B</text>
<text x="187.7" y="128.7">BUF1_8/6.1B</text>
<text x="188.5" y="130.8">TCK_SWCLK</text>
<text x="251.3" y="130.8">TMS_SWDIO</text>
<text x="252.3" y="128.7">MOSI/3.1C</text>
<text x="74.2" y="137.2">JP2</text>
<text x="86" y="136">GND</text>
<text x="161.6" y="132.8">LED current rated at 2mA</text>
<text x="161.6" y="134.4">- 3.3V / 2k = 1.65mA</text>
<text x="202.5" y="136">GND</text>
<text x="243.5" y="134.4">GND</text>
<text x="32.5" y="145.5">Use with FFSD-05-S-04.00-01-N cable</text>
<text x="95" y="149.3">R10</text>
<text x="37.2" y="150.2">FTSH-105-01-L-DV</text>
<text x="90.3" y="155.4">47R</text>
<text x="91.2" y="152.4">R9</text>
<text x="95" y="152.2">47R</text>
<text x="103.5" y="153.3">TCK_SWCLK</text>
<text x="103.6" y="150.2">TMS_SWDIO</text>
<text x="53" y="161.2">CR3</text>
<text x="109.8" y="158">RST</text>
<text x="30.9" y="162.8">GND</text>
<text x="53" y="162.6">PESD3V3L1BA,115</text>
<text x="68.7" y="165.8">PESD3V3L1BA,115</text>
<text x="68.7" y="164.3">CR4</text>
<text x="84.5" y="167.5">CR5</text>
<text x="84.5" y="168.9">PESD3V3L1BA,115</text>
<text x="49.8" y="178.5">GND</text>
<text x="65.6" y="178.5">GND</text>
<text x="81.3" y="178.5">GND</text>
<text x="13.6" y="192.6">CRGCQ0402F47R</text>
<text x="13.6" y="194.3">CRGCQ 0402 47R 1%</text>
</g>
<g font-size="1.3" fill="#808080">
<text x="206.7" y="68.1">1</text>
<text x="206.7" y="69.7">2</text>
<text x="206.7" y="71.2">3</text>
<text x="210.3" y="68.8">P400</text>
<text x="210.3" y="70.4">P401</text>
<text x="210.3" y="72">P402</text>
<text x="235.8" y="71.9">P002</text>
<text x="235.8" y="70.4">P001</text>
<text x="235.8" y="68.8">P000</text>
<text x="241.8" y="71.2">78</text>
<text x="241.8" y="69.7">79</text>
<text x="241.8" y="68.1">80</text>
<text x="206.7" y="72.8">4</text>
<text x="206.7" y="74.4">5</text>
<text x="206.7" y="76">6</text>
<text x="206.7" y="77.6">7</text>
<text x="210.3" y="73.5">P403</text>
<text x="210.3" y="75.1">P406</text>
<text x="210.3" y="76.7">P714</text>
<text x="235.8" y="76.7">P005</text>
<text x="235.8" y="75.1">P004</text>
<text x="235.8" y="73.5">P003</text>
<text x="241.8" y="77.6">74</text>
<text x="241.8" y="76">75</text>
<text x="241.8" y="74.4">76</text>
<text x="241.8" y="72.8">77</text>
<text x="150" y="83.9">1</text>
<text x="159.9" y="83.9">4</text>
<text x="206" y="82.3">10</text>
<text x="206" y="83.9">11</text>
<text x="206.7" y="79.1">8</text>
<text x="206.7" y="80.7">9</text>
<text x="210.3" y="78.2">VCL</text>
<text x="210.3" y="79.8">P215/XCIN</text>
<text x="210.3" y="81.4">P214/XCOUT</text>
<text x="210.3" y="83">VSS_2</text>
<text x="230.3" y="79.8">P010/VREFH0</text>
<text x="230.6" y="81.4">P011/VREFL0</text>
<text x="234.7" y="82.9">AVSS0</text>
<text x="235.8" y="78.2">P006</text>
<text x="241.8" y="83.9">70</text>
<text x="241.8" y="82.3">71</text>
<text x="241.8" y="80.7">72</text>
<text x="241.8" y="79.1">73</text>
<text x="150" y="85.4">2</text>
<text x="159.9" y="85.4">3</text>
<text x="206" y="85.4">12</text>
<text x="206" y="87">13</text>
<text x="206" y="88.6">14</text>
<text x="210.3" y="84.5">P213/XTAL</text>
<text x="210.3" y="86.1">P212/EXTAL</text>
<text x="210.3" y="87.7">VCC_2</text>
<text x="210.3" y="89.3">P708</text>
<text x="234.6" y="84.5">AVCC0</text>
<text x="235.8" y="89.2">P014</text>
<text x="235.8" y="87.7">P013</text>
<text x="235.8" y="86.1">P012</text>
<text x="241.8" y="88.6">67</text>
<text x="241.8" y="87">68</text>
<text x="241.8" y="85.4">69</text>
<text x="46.1" y="93.3">1</text>
<text x="46.1" y="94.9">2</text>
<text x="206" y="90.1">15</text>
<text x="206" y="91.7">16</text>
<text x="206" y="93.3">17</text>
<text x="206" y="94.9">18</text>
<text x="210.3" y="90.8">P415</text>
<text x="210.3" y="92.4">P411</text>
<text x="210.3" y="94">P410</text>
<text x="210.3" y="95.5">P409</text>
<text x="235.8" y="95.5">P502</text>
<text x="235.8" y="94">P503</text>
<text x="235.8" y="92.4">P504</text>
<text x="235.8" y="90.8">P015</text>
<text x="241.8" y="94.9">63</text>
<text x="241.8" y="93.3">64</text>
<text x="241.8" y="91.7">65</text>
<text x="241.8" y="90.1">66</text>
<text x="114.2" y="101.2" transform="rotate(-90 114.2 101.2)">3</text>
<text x="206" y="96.4">19</text>
<text x="206" y="98">20</text>
<text x="206" y="99.6">21</text>
<text x="206" y="101.2">22</text>
<text x="210.3" y="97.1">P408</text>
<text x="210.3" y="98.7">P407</text>
<text x="210.3" y="100.3">VSS_DCDC</text>
<text x="210.3" y="101.9">VLO</text>
<text x="235.8" y="101.9">P101</text>
<text x="235.8" y="100.3">P100</text>
<text x="235.8" y="98.7">P500</text>
<text x="235.8" y="97.1">P501</text>
<text x="241.8" y="101.2">59</text>
<text x="241.8" y="99.6">60</text>
<text x="241.8" y="98">61</text>
<text x="241.8" y="96.4">62</text>
<text x="111.8" y="102.7">1</text>
<text x="114.2" y="105.5" transform="rotate(-90 114.2 105.5)">2</text>
<text x="206" y="102.7">23</text>
<text x="206" y="104.3">24</text>
<text x="206" y="105.9">25</text>
<text x="206" y="107.4">26</text>
<text x="210.3" y="103.4">VCC_DCDC</text>
<text x="210.3" y="105">P208</text>
<text x="210.3" y="106.6">P207</text>
<text x="235.8" y="106.6">P104</text>
<text x="235.8" y="105">P103</text>
<text x="235.8" y="103.4">P102</text>
<text x="241.8" y="107.4">55</text>
<text x="241.8" y="105.9">56</text>
<text x="241.8" y="104.3">57</text>
<text x="241.8" y="102.7">58</text>
<text x="206" y="109.1">27</text>
<text x="206" y="110.6">28</text>
<text x="206" y="112.2">29</text>
<text x="206" y="113.8">30</text>
<text x="210.3" y="108.2">P206</text>
<text x="210.3" y="109.7">P205</text>
<text x="210.3" y="111.3">P204</text>
<text x="210.3" y="112.9">RES</text>
<text x="235.8" y="112.9">P600</text>
<text x="235.8" y="111.3">P107</text>
<text x="235.8" y="109.7">P106</text>
<text x="235.8" y="108.1">P105</text>
<text x="241.8" y="113.8">51</text>
<text x="241.8" y="112.2">52</text>
<text x="241.8" y="110.6">53</text>
<text x="241.8" y="109.1">54</text>
<text x="206" y="115.3">31</text>
<text x="206" y="116.9">32</text>
<text x="206" y="118.5">33</text>
<text x="210.3" y="114.4">P201/MD</text>
<text x="210.3" y="116">P200</text>
<text x="210.3" y="117.6">P306</text>
<text x="210.3" y="119.2">P305</text>
<text x="235.8" y="114.4">P601</text>
<text x="235.9" y="119.2">P115</text>
<text x="236.1" y="117.6">VCC</text>
<text x="236.2" y="116">VSS</text>
<text x="241.8" y="118.5">48</text>
<text x="241.8" y="116.9">49</text>
<text x="241.8" y="115.3">50</text>
<text x="164.6" y="124.6" transform="rotate(-90 164.6 124.6)">C</text>
<text x="164.6" y="121.6" transform="rotate(-90 164.6 121.6)">A</text>
<text x="206" y="120.1">34</text>
<text x="206" y="121.6">35</text>
<text x="206" y="123.2">36</text>
<text x="206" y="124.8">37</text>
<text x="210.3" y="120.7">P304</text>
<text x="210.3" y="122.3">P808</text>
<text x="210.3" y="123.9">P809</text>
<text x="210.3" y="125.5">P303</text>
<text x="235.9" y="123.9">P112</text>
<text x="235.9" y="122.3">P113</text>
<text x="235.9" y="120.7">P114</text>
<text x="236" y="125.4">P111</text>
<text x="241.8" y="124.8">44</text>
<text x="241.8" y="123.2">45</text>
<text x="241.8" y="121.6">46</text>
<text x="241.8" y="120.1">47</text>
<text x="206" y="126.4">38</text>
<text x="206" y="127.9">39</text>
<text x="206" y="129.5">40</text>
<text x="210.3" y="127">P302</text>
<text x="210.3" y="128.6">P301</text>
<text x="210.3" y="130.2">P300/SWCLK</text>
<text x="230.9" y="130.2">P108/SWDIO</text>
<text x="235.8" y="128.6">P109</text>
<text x="235.9" y="127">P110</text>
<text x="241.8" y="129.5">41</text>
<text x="241.8" y="127.9">42</text>
<text x="241.8" y="126.4">43</text>
<text x="76" y="138.9">1</text>
<text x="76" y="140.5">3</text>
<text x="76" y="142.1">5</text>
<text x="81.2" y="138.9">2</text>
<text x="81.2" y="140.5">4</text>
<text x="81.2" y="142.1">6</text>
<text x="35.1" y="151.6">1</text>
<text x="35.1" y="153.1">3</text>
<text x="35.1" y="154.7">5</text>
<text x="48.1" y="151.6">2</text>
<text x="48.1" y="153.1">4</text>
<text x="48.1" y="154.7">6</text>
<text x="35.1" y="156.3">7</text>
<text x="35.1" y="157.8">9</text>
<text x="48.1" y="156.3">8</text>
<text x="48.1" y="157.8">10</text>
</g>
</svg>
